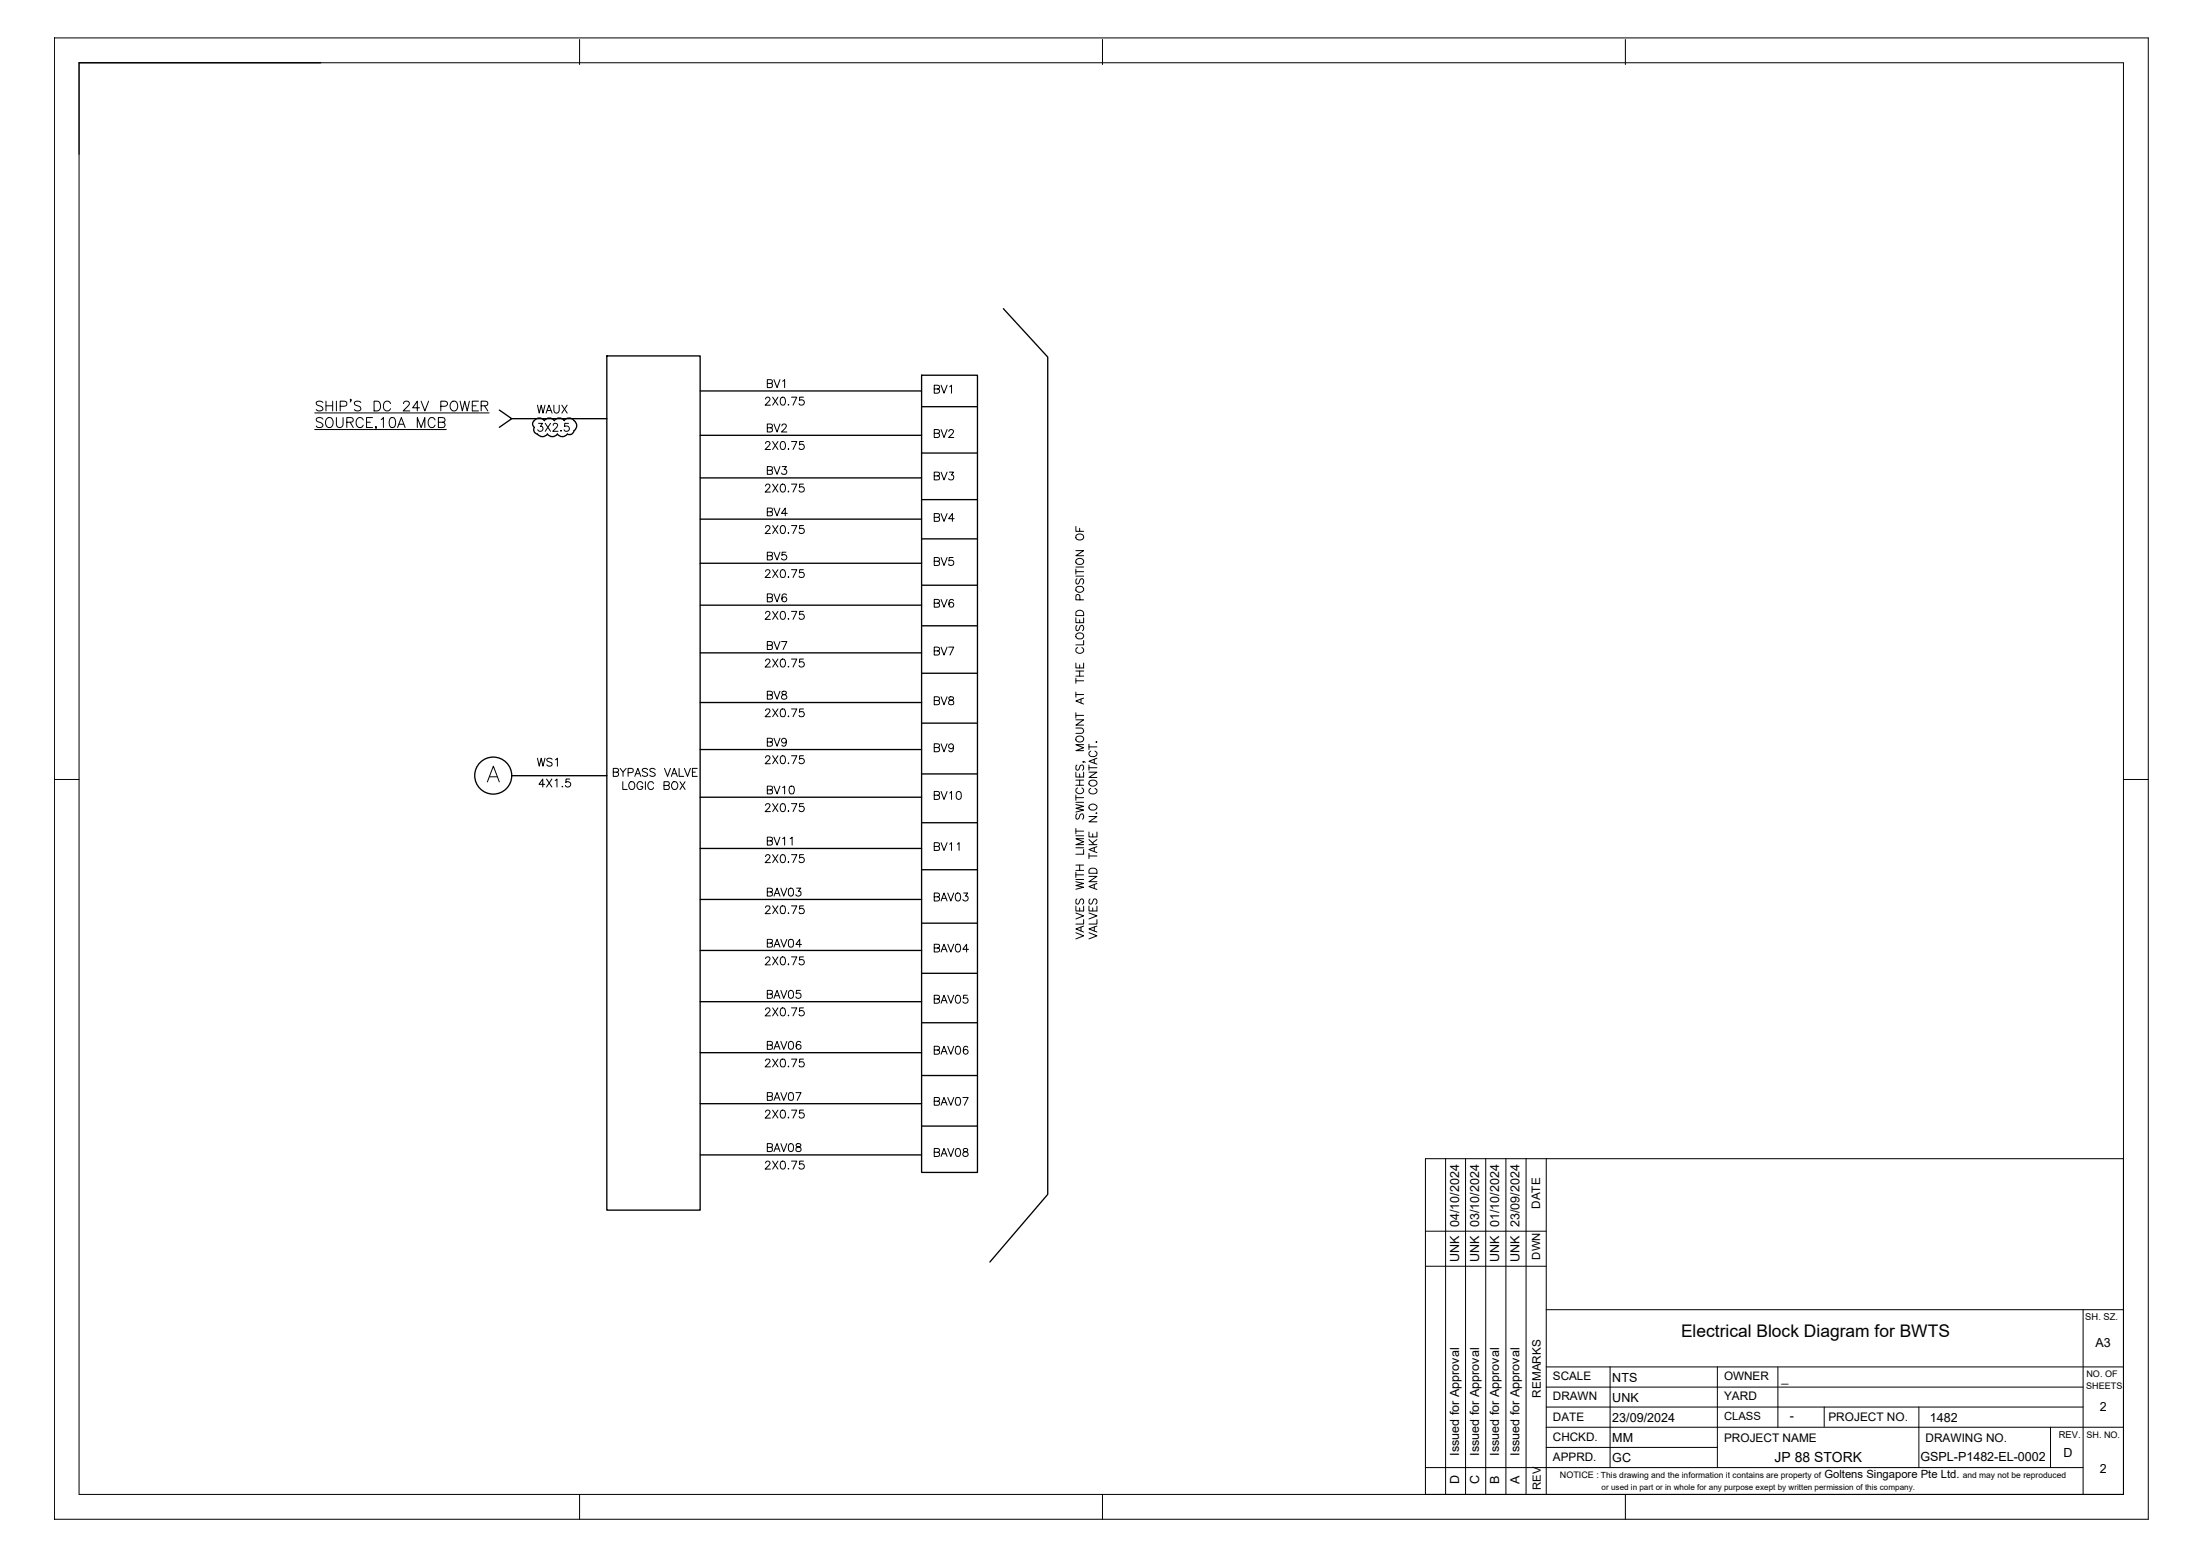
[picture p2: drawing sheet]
<svg xmlns="http://www.w3.org/2000/svg" width="420mm" height="297mm" viewBox="0 0 420 297" stroke-linecap="round" stroke-linejoin="round" font-family="sans-serif">
<!-- layer: Default -->
<g fill="none" stroke="#000" stroke-width=".19">
<path d="M10.4 7.2h.1M10.4 7.2v282.8M10.4 7.2h399.9v282.8h-399.9M15.1 12h390.4v273.3h-390.4zM110.7 7.5v4.8M210.6 7.5v4.8M310.4 7.5v4.8M10.4 148.8h.1M10.4 148.8h4.7M405.5 148.8h4.8M272.2 235h23.1M276.1 221.2v64.1"/>
<path d="M279.9 221.2v64.1M283.7 221.2v64.1M287.6 221.2v64.1M291.5 221.2v64.1M295.3 221.2v64.1M405.5 221.2h-133.3v64.1M272.2 241.7h23.1M295.3 250h110.2M397.8 250v35.3M295.3 268.6h102.5M295.3 264.8h102.5M295.3 272.5h110.2"/>
<path d="M295.3 260.9h110.2M295.3 276.3h32.7M307.5 260.9v19.3M328 260.9v19.3M339.5 260.9v11.6M348.4 268.6v3.7M366.5 268.6v11.6M391.6 272.5v7.7M10.4 290h.1M110.7 285.3v4.7M210.6 285.3v4.7M272.2 280.2h125.6"/>
<path d="M310.4 285.3v4.7"/>
</g>
<path d="M15.1 12h46.1" fill="none" stroke="#000" stroke-width=".25"/>
<!-- layer: 0 -->
<g fill="none" stroke="#000" stroke-width=".25">
<path d="M191.6 58.9l8.5 9.3v159.8l-11.1 12.9M95.4 78.3l2.3 1.6-2.3 1.7M97.7 79.9h18.2M115.9 67.9h17.8v163.1h-17.8zM133.7 74.6h42.3M176 71.6h10.7v152.2h-10.7zM176 77.6h10.7M102 81.6a.87 .87 0 0 0 .7 1.3M102 80.3a.78 .78 0 0 0 0 1.3M102.1 80.3a1.16 1.16 0 0 1 1.9 0 1.16 1.16 0 0 1 1.9 0 1.16 1.16 0 0 1 1.9 0M102.6 82.9a1.16 1.16 0 0 0 1.9 0 1.16 1.16 0 0 0 2 0 1.16 1.16 0 0 0 1.9 0M107.7 80.3a1.26 1.26 0 0 1 2.1 .2l.3 .5a2.2 2.2 0 0 1-1.2 2l-.5-.1"/>
<path d="M133.7 83.1h42.3M133.7 91.2h42.3M133.7 99.1h42.3M176 86.5h10.7M176 95.4h10.7M133.7 107.5h42.3M133.7 115.5h42.3M176 102.9h10.7M176 111.7h10.7M176 119.5h10.7M133.7 124.6h42.3M133.7 134.1h42.3"/>
<path d="M176 128.5h10.7M176 138h10.7M97.7 148.1h18.2M133.7 143.1h42.3M133.7 152.2h42.3M176 147.7h10.7M176 157.1h10.7M133.7 162h42.3M133.7 171.7h42.3M176 166h10.7M176 176.2h10.7M133.7 181.4h42.3"/>
<path d="M133.7 191.2h42.3M176 185.8h10.7M176 195.2h10.7M133.7 201h42.3M133.7 210.7h42.3M176 205.3h10.7M176 215h10.7M133.7 220.5h42.3"/>
<circle cx="94.2" cy="148.1" r="3.5"/>
</g>
<!-- layer: Text -->
<g fill="none" stroke="#000" stroke-width=".19">
<path d="M60.1 78.8h33.3M61.7 76.8a.71 .71 0 0 0-.7-.3 .71 .71 0 0 0-.6 .5l.2 .3 .9 .3 .2 .6a.88 .88 0 0 1-1.3 0M62.3 76.6v1.8M62.3 77.5h1.2M63.5 76.6v1.8M64.2 79.7v1.4a.64 .64 0 0 0 .7 .5 .64 .64 0 0 0 .6-.5v-1.4M64.2 76.6v1.8M65 77.6h.8l.4-.2v-.6l-.4-.2h-.8v1.8M67 76.3h-.1l.1-.1v.1l-.1 .5M68.9 76.8a.69 .69 0 0 0-.7-.3 .69 .69 0 0 0-.5 .5l.1 .3 .9 .3a.45 .45 0 0 1 .2 .5 .45 .45 0 0 1-.4 .3h-.4l-.4-.2M71.1 79.7h-1.1v1.9h1.1M71.4 76.6h.7a1.01 1.01 0 0 1 .6 .9 1.01 1.01 0 0 1-.6 .9h-.7z"/>
<path d="M74.6 77a.69 .69 0 0 0-.8-.4 .69 .69 0 0 0-.6 .7 .82 .82 0 0 0 .2 .9 .82 .82 0 0 0 .9 .2l.3-.4M74.6 79.8a.59 .59 0 0 1 .9 .3 .96 .96 0 0 1-.7 1.5 1.06 1.06 0 0 1-.4-1.5zM77.1 77v-.1a.6 .6 0 0 1 .5-.3 .6 .6 0 0 1 .6 .3l-.1 .4-1.1 1.1h1.3M80.1 77.9h-1.3l.9-1.3v1.8M80.4 76.6l.7 1.8 .8-1.8M84.2 77.6h.8a.49 .49 0 0 0 .4-.3 .49 .49 0 0 0-.1-.5l-.3-.2h-.8v1.8M86.2 76.8l.1-.1a.86 .86 0 0 1 1.1 .3 .86 .86 0 0 1-.1 1 .64 .64 0 0 1-1 .4 1.07 1.07 0 0 1-.1-1.6zM87.9 76.6l.4 1.8 .5-1.8 .4 1.8 .4-1.8M90.2 77.5h.7M91.4 76.6h-1.2v1.8h1.2M91.9 77.5l1.1-.1 .2-.3-.1-.3-.4-.2h-.8v1.8M92.5 77.5l.7 .9"/>
<path d="M102.6 77.3l.4 1.6 .4-1.6 .3 1.6 .4-1.6M104.3 78.9l.5-1.6 .6 1.6M104.5 78.4h.7M105.8 77.3v1.1a.51 .51 0 0 0 .5 .5 .51 .51 0 0 0 .5-.5v-1.1M107.3 77.3l1 1.6M108.3 77.3l-1 1.6M146.2 76.2v-.1a.44 .44 0 0 1 .7-.2 .44 .44 0 0 1-.1 .7l-.7 .7h1M146.5 73.2l1-.1v-.5l-.3-.1h-.7v1.5h.7l.3-.2v-.5l-.3-.1M147.6 75.8l1 1.5M147.8 72.5l.6 1.5 .6-1.5M148.6 75.8l-1 1.5M149.2 75.9a.47 .47 0 0 1 .7 .2 .7 .7 0 0 1 .1 .9 .7 .7 0 0 1-.8 .3 1.16 1.16 0 0 1 0-1.4z"/>
<path d="M149.5 72.8l.3-.3v1.5M150.5 77.3h.2zM151.2 75.8h1l-.7 1.5M153.4 75.8h-.7v.7a.53 .53 0 0 1 .8 0 .53 .53 0 0 1-.1 .8 .53 .53 0 0 1-.8-.3M178.4 74.3l.9-.1 .1-.2v-.3l-1-.2v1.6l.9-.1 .1-.5-.3-.2M179.7 73.5l.6 1.6 .6-1.6M181.4 73.8l.3-.3v1.6M60.1 82h25.1M61.7 80a.7 .7 0 0 0-.7-.3 .7 .7 0 0 0-.6 .5l.2 .2 .9 .4 .2 .3v.2a.8 .8 0 0 1-1.3 0M62.3 80a.69 .69 0 0 1 .8-.3 .69 .69 0 0 1 .5 .7v.5a.72 .72 0 0 1-.7 .7 .72 .72 0 0 1-.7-.7zM66.2 80.6l1.1-.1 .2-.2-.1-.4-.4-.2h-.8v1.9M66.9 80.6l.6 1"/>
<path d="M69.4 80.2a.69 .69 0 0 0-.8-.5 .69 .69 0 0 0-.6 .7 .85 .85 0 0 0 .2 .9 .85 .85 0 0 0 .9 .2l.3-.3M70 80.6h.7M71.9 81.5h-.2l.1-.1 .1 .1-.2 .5M72.8 80.1l.4-.4v1.9M75.9 81.6l.8-1.9 .7 1.9M76.2 81h.9M79.7 81.6v-1.9l.7 1.9 .7-1.9v1.9M83.1 80.2a.67 .67 0 0 0-.8-.5 .67 .67 0 0 0-.5 .7v.5a.67 .67 0 0 0 .5 .7 .67 .67 0 0 0 .8-.4M83.7 80.6l1.1-.1 .2-.2-.1-.4-.4-.2h-.8v1.9h.8a.51 .51 0 0 0 .5-.5 .51 .51 0 0 0-.5-.5M102.9 80.8h.7l-.4 .6a.5 .5 0 0 1 .4 .8 .5 .5 0 0 1-.8 0l-.1-.2M104.1 80.8l1 1.5M105.1 80.8l-1 1.5"/>
<path d="M105.6 81.2l.1-.3 .2-.1h.3l.3 .3-.2 .5-.7 .7h1M107.1 82.2v.1zM108.6 80.8h-.7l-.1 .6a.54 .54 0 0 1 .8 .1 .54 .54 0 0 1-.1 .8 .54 .54 0 0 1-.8-.3M146.2 84.7v-.1a.44 .44 0 0 1 .7-.2 .44 .44 0 0 1-.1 .7l-.7 .7h1M146.2 92.8l.1-.3a.44 .44 0 0 1 .7 .1 .44 .44 0 0 1-.2 .6l-.7 .7h1M146.5 81.7l1-.2v-.4l-.3-.2h-.7v1.6h.7l.3-.2v-.5l-.3-.1M146.5 89.8l.9-.1 .1-.5-1-.1v1.5l1-.2v-.5l-.3-.1M146.5 97.7l.9-.1 .1-.5-1-.1v1.5l1-.2v-.5l-.3-.1M147.6 84.3l1 1.5M147.6 92.4l1 1.5M147.8 80.9l.6 1.6 .6-1.6M147.8 89.1l.6 1.5 .6-1.5"/>
<path d="M147.8 97l.6 1.5 .6-1.5M148.6 84.3l-1 1.5M148.6 92.4l-1 1.5M149.2 84.4a.47 .47 0 0 1 .7 .2 .7 .7 0 0 1 .1 .8 .7 .7 0 0 1-.8 .3 1.16 1.16 0 0 1 0-1.3zM149.2 92.5a.47 .47 0 0 1 .7 .2 .7 .7 0 0 1 .1 .9 .7 .7 0 0 1-.8 .3 1.16 1.16 0 0 1 0-1.4zM149.3 81.3l.2-.3a.44 .44 0 0 1 .6 .1 .44 .44 0 0 1-.1 .6l-.7 .8h1M149.4 89.1h.8l-.4 .5a.48 .48 0 0 1 .5 .6 .48 .48 0 0 1-.7 .4l-.2-.1-.1-.2M150.4 98h-1.1l.7-1v1.5M150.5 85.7h.2zM150.6 93.8v.1zM151.2 84.3h1l-.7 1.5M151.2 92.4h1l-.7 1.5"/>
<path d="M153.4 84.3h-.7v.7a.53 .53 0 0 1 .8 0 .53 .53 0 0 1-.1 .8 .53 .53 0 0 1-.8-.3M153.4 92.4h-.7v.6a.54 .54 0 0 1 .8 .1 .54 .54 0 0 1-.1 .8 .54 .54 0 0 1-.8-.3M178.4 82.7l.9-.1 .1-.2v-.3l-1-.1v1.5l.9-.1 .1-.4-.3-.3M178.4 90.8h.9l.1-.2-.1-.4-.9-.1v1.5h.9l.1-.5-.1-.2-.2-.1M178.4 98.8l.9-.1 .1-.2-.1-.4-.9-.1v1.5h.9l.1-.5-.1-.2h-.2M179.7 82l.6 1.5 .6-1.5M179.7 90.1l.6 1.5 .6-1.5M179.7 98l.6 1.5 .6-1.5M181.2 82.4l.3-.4 .5 .1 .1 .3-.2 .4-.7 .7h.9M181.3 90.1h.8l-.4 .6a.51 .51 0 0 1 .4 .8 .51 .51 0 0 1-.9-.1M182.2 99h-1l.7-1v1.5M146.2 100.7l.1-.3a.44 .44 0 0 1 .7 .1 .44 .44 0 0 1-.2 .6l-.7 .8h1"/>
<path d="M146.2 109.1a.43 .43 0 0 1 .4-.4 .43 .43 0 0 1 .5 .4l-.3 .4-.7 .7h1M146.2 117.1l.1-.3a.44 .44 0 0 1 .7 .1 .44 .44 0 0 1-.2 .6l-.7 .7h1M146.5 106.1l.9-.1 .1-.5-1-.1v1.5l1-.1v-.5l-.3-.2M146.5 114.1l1-.1v-.5l-1-.1v1.5h.7l.3-.2v-.5l-.3-.1M147.6 100.3l1 1.6M147.6 108.8l1 1.4M147.6 116.7l1 1.5M147.8 105.4l.6 1.5 .6-1.5M147.8 113.4l.6 1.5 .6-1.5M148.6 100.3l-1 1.6M148.6 108.8l-1 1.4M148.6 116.7l-1 1.5"/>
<path d="M149.2 100.4a.47 .47 0 0 1 .7 .2 .7 .7 0 0 1 .1 .9 .7 .7 0 0 1-.8 .3 1.18 1.18 0 0 1 0-1.4zM149.2 108.8a.47 .47 0 0 1 .7 .3 .7 .7 0 0 1 .1 .8 .7 .7 0 0 1-.8 .3 1.18 1.18 0 0 1 0-1.4zM149.2 116.8a.47 .47 0 0 1 .7 .2 .7 .7 0 0 1 .1 .9 .7 .7 0 0 1-.8 .3 1.16 1.16 0 0 1 0-1.4zM150.1 105.4h-.7l-.1 .6a.53 .53 0 0 1 .8 0 .53 .53 0 0 1-.1 .8 .53 .53 0 0 1-.7-.2M150.2 113.6a.43 .43 0 0 0-.7-.1l-.1 .2a1.16 1.16 0 0 0 .1 1.1 .47 .47 0 0 0 .7-.2 .47 .47 0 0 0-.3-.6 .47 .47 0 0 0-.6 .4M150.6 101.7v.2zM150.6 110.1v.1zM150.6 118.1v.1zM151.2 100.3h1l-.7 1.6M151.2 108.8h1l-.7 1.4M151.2 116.7h1l-.7 1.5M153.4 100.3h-.7v.7a.54 .54 0 0 1 .8 0 .54 .54 0 0 1-.1 .8 .54 .54 0 0 1-.8-.2"/>
<path d="M153.4 108.8h-.7v.6a.54 .54 0 0 1 .8 0 .54 .54 0 0 1-.1 .8 .54 .54 0 0 1-.8-.2M153.4 116.7h-.7v.7a.53 .53 0 0 1 .8 0 .53 .53 0 0 1-.1 .8 .53 .53 0 0 1-.8-.3M178.4 107.1h.9l.1-.4-.3-.3h-.7v1.6l1-.2v-.4l-.3-.3M178.4 115.1h.9l.1-.2-.1-.4-.9-.1v1.5h.9l.1-.5-.3-.3M179.7 106.4l.6 1.6 .6-1.6M179.7 114.4l.6 1.5 .6-1.5M182 106.4h-.7l-.1 .7a.52 .52 0 0 1 .8-.1 .52 .52 0 0 1-.1 .8 .52 .52 0 0 1-.7-.1M182.1 114.6a.46 .46 0 0 0-.7-.1 .84 .84 0 0 0 .3 1.4 .47 .47 0 0 0 .5-.5 .47 .47 0 0 0-.5-.4 .47 .47 0 0 0-.5 .4M205.5 117.9v1h1.5v-1M205.5 105.1h1.5l-1.5 1h1.5M205.5 100.5v.9h1.5M205.5 108.6v1"/>
<path d="M205.5 110h1.5M205.5 109.1h1.5M205.5 108.2h1.5M205.5 116.8a.83 .83 0 0 1 1.5 .2v.5h-1.5zM205.5 112.2a.73 .73 0 0 1 .9-.3 .73 .73 0 0 1 .5 .9 .74 .74 0 0 1-.9 .3 .74 .74 0 0 1-.5-.9zM205.5 106.9a.74 .74 0 0 1 1-.3 .74 .74 0 0 1 .4 .9 .75 .75 0 0 1-1 .3 .75 .75 0 0 1-.4-.9zM205.5 102.2a.79 .79 0 0 1 .9-.3 .79 .79 0 0 1 .6 .8 .78 .78 0 0 1-.9 .4 .78 .78 0 0 1-.6-.7zM205.7 119.4l-.2 .4v.5l.2 .1 .3-.1 .2-.6 .3-.3a.57 .57 0 0 1 .5 .4 .57 .57 0 0 1-.3 .6M205.7 110.5a.59 .59 0 0 0 .1 1l.3-.3 .2-.6 .4-.1a.67 .67 0 0 1 0 1M206.2 100.8v.6M206.2 118.3v.6M206.2 114.5v-.9l-.3-.1-.4 .1v.9h1.5"/>
<path d="M146.2 126.2v-.1a.44 .44 0 0 1 .7-.2 .44 .44 0 0 1-.1 .7l-.7 .7h1M146.2 135.7a.43 .43 0 0 1 .4-.4 .43 .43 0 0 1 .5 .3l-.3 .5-.7 .7h1M146.5 123.2l1-.1v-.5l-.3-.1h-.7v1.5h.7l.3-.2v-.5l-.3-.1M146.5 132.7l.9-.1 .1-.5-.3-.1h-.7v1.5l1-.1v-.6l-.3-.1M147.6 125.8l1 1.5M147.6 135.3l1 1.5M147.8 122.5l.6 1.5 .6-1.5M147.8 132l.6 1.5 .6-1.5M148.6 125.8l-1 1.5M148.6 135.3l-1 1.5M149.2 125.9a.47 .47 0 0 1 .7 .2 .7 .7 0 0 1 .1 .9 .7 .7 0 0 1-.8 .3 1.16 1.16 0 0 1 0-1.4zM149.2 135.4a.52 .52 0 0 1 .7 .2 .7 .7 0 0 1 .1 .9 .7 .7 0 0 1-.8 .3 1.24 1.24 0 0 1 0-1.4z"/>
<path d="M149.3 122.5h1l-.8 1.5M149.4 132v.5h.1a.57 .57 0 0 1 .6 .2 .57 .57 0 0 1 .1 .7l-.3 .1-.6-.1a.57 .57 0 0 1 .1-.7 .57 .57 0 0 1 .6-.2l.2-.3a.54 .54 0 0 0-.8-.2zM150.5 127.3h.2zM150.6 136.7v.1zM151.2 125.8h1l-.7 1.5M151.2 135.3h1l-.7 1.5M153.4 125.8h-.7v.7a.53 .53 0 0 1 .8 0 .53 .53 0 0 1-.1 .8 .53 .53 0 0 1-.8-.3M153.4 135.3h-.7v.7a.54 .54 0 0 1 .8 0 .54 .54 0 0 1-.1 .8 .54 .54 0 0 1-.8-.2M178.4 124.2h.9l.1-.2v-.3l-1-.2v1.6l.9-.1 .1-.5-.3-.3M178.4 133.7h.9l.1-.4-.3-.3h-.7v1.5l1-.1v-.4l-.3-.3M179.7 123.5l.6 1.6 .6-1.6M179.7 133l.6 1.5 .6-1.5"/>
<path d="M181.2 123.5h.9l-.7 1.6M181.3 133.1a.3 .3 0 0 0 .1 .5 .57 .57 0 0 1 .6 .2 .57 .57 0 0 1 .1 .6l-.6 .1-.3-.1v-.2a.56 .56 0 0 1 .7-.6 .3 .3 0 0 0 .1-.5zM205.5 139l1.2 .1a.52 .52 0 0 1 .2 .5 .52 .52 0 0 1-.4 .4h-1M205.5 137.4h1.5l-1.5 1h1.5M205.5 126.6v.9h1.5v-.9M205.5 129.5v.9M205.5 132.1v1M205.5 136.1v1M205.5 136.6h1.5M205.5 132.6h1.5M205.5 130h1.5M205.5 129.1h1.5"/>
<path d="M205.5 128.1h1.5M205.5 121.1a.79 .79 0 0 1 .9-.3 .79 .79 0 0 1 .6 .7 .78 .78 0 0 1-.9 .5 .78 .78 0 0 1-.6-.8zM205.8 123.6a.57 .57 0 0 0-.3 .7 .57 .57 0 0 0 .5 .4h.4a.57 .57 0 0 0 .6-.4 .57 .57 0 0 0-.4-.7M206.2 126.9v.6M206.2 128.1v1M206.4 133.5v.7M207 133.3l-1.5 .5 1.5 .6M207 122.3v.8h-1.5M93.1 149.3l1.1-3 1.2 3M93.5 148.3h1.4M102.6 144.7l.4 1.6 .4-1.6 .3 1.6 .4-1.6M104 149.7h-1.1l.8-1v1.5"/>
<path d="M104.4 148.7l1 1.5M105.4 148.7l-1 1.5M105.4 144.9a.59 .59 0 0 0-1 .2l.2 .2 .7 .3 .1 .4a.62 .62 0 0 1-1 0M106 149l.4-.3v1.5M106.1 145l.4-.3v1.6M107.3 150.2h.2zM108.8 148.7h-.7v.7a.53 .53 0 0 1 .8 0 .53 .53 0 0 1-.2 .8 .53 .53 0 0 1-.7-.3M117.1 147.4l.9-.1 .1-.3-.3-.3h-.7v1.5l.9-.1 .1-.4-.3-.3M118.4 146.7l.6 .7v.8M118.9 149.2v1.5h.9M119.6 146.7l-.6 .7M120 147.5l.8-.1 .1-.5-.3-.2h-.6v1.5"/>
<path d="M120.4 149.3a.72 .72 0 0 1 .9 .7 .72 .72 0 0 1-.9 .7l-.3-.5v-.4zM121.2 148.2l.6-1.5 .6 1.5M121.4 147.7h.8M122.8 149.6a.57 .57 0 0 0-.7-.4 .57 .57 0 0 0-.4 .6v.4a.55 .55 0 0 0 .5 .5 .55 .55 0 0 0 .6-.5h-.4M123.3 149.2v1.5M123.7 146.9a.58 .58 0 0 0-.6-.2 .58 .58 0 0 0-.4 .4l.1 .2 .6 .2 .3 .3a.57 .57 0 0 1-.5 .4 .57 .57 0 0 1-.5-.2M124.8 149.6a.57 .57 0 0 0-.6-.4 .57 .57 0 0 0-.5 .6v.4a.57 .57 0 0 0 .5 .5 .57 .57 0 0 0 .6-.3M125.1 146.9a.56 .56 0 0 0-.5-.2 .56 .56 0 0 0-.5 .4l.1 .2 .8 .3 .1 .4a.69 .69 0 0 1-1 0M126.8 149.9h.9l.1-.3-.1-.3-.9-.1v1.5h.7a.38 .38 0 0 0 .3-.4 .38 .38 0 0 0-.3-.4M126.9 146.7l.6 1.5 .5-1.5M128.2 148.2l.6-1.5 .6 1.5M128.4 147.7h.7"/>
<path d="M128.6 149.3a.72 .72 0 0 1 .9 .7 .72 .72 0 0 1-.9 .7l-.2-.2a.9 .9 0 0 1 .2-1.2zM129.7 146.7v1.5h.9M129.9 149.2l.9 1.5M130.7 146.7l.6 1.5 .6-1.5M130.8 149.2l-.9 1.5M132.2 147.4h.6M133.2 146.7h-1v1.5h1M146.2 144.7v-.1a.44 .44 0 0 1 .7-.3 .44 .44 0 0 1-.1 .8l-.7 .7h1M146.2 153.8a.43 .43 0 0 1 .4-.4 .43 .43 0 0 1 .5 .3l-.3 .5-.7 .7h1M146.5 141.6l1-.1v-.4l-1-.2v1.6h.7l.3-.2v-.5l-.3-.2M146.5 150.8l.9-.1 .1-.5-1-.1v1.5l1-.2v-.5l-.3-.1M147.6 144.3l1 1.5"/>
<path d="M147.6 153.4l1 1.5M147.8 140.9l.6 1.6 .6-1.6M147.8 150.1l.6 1.5 .6-1.5M147.8 159.8l.6 1.5 .6-1.5M148.6 144.3l-1 1.5M148.6 153.4l-1 1.5M149.2 144.4a.47 .47 0 0 1 .7 .2 .7 .7 0 0 1 .1 .8 .7 .7 0 0 1-.8 .3 1.16 1.16 0 0 1 0-1.3zM149.2 153.5a.47 .47 0 0 1 .7 .2 .7 .7 0 0 1 .1 .9 .7 .7 0 0 1-.8 .3 1.18 1.18 0 0 1 0-1.4zM149.5 150.3l.3-.2v1.5M150.2 141.4a.47 .47 0 0 1-.6 .4 .47 .47 0 0 1-.3-.7 .47 .47 0 0 1 .8 0 .83 .83 0 0 1-.5 1.4l-.3-.3M150.5 145.7h.2zM150.6 154.8v.1z"/>
<path d="M150.9 150.1a.55 .55 0 0 1 .7 .2 1.28 1.28 0 0 1-.1 1.2 .52 .52 0 0 1-.7-.2 1.21 1.21 0 0 1 .1-1.2zM151.2 144.3h1l-.7 1.5M151.2 153.4h1l-.7 1.5M153.4 144.3h-.7v.6a.53 .53 0 0 1 .8 0 .53 .53 0 0 1-.1 .8 .53 .53 0 0 1-.8-.2M153.4 153.4h-.7v.7a.54 .54 0 0 1 .8 0 .54 .54 0 0 1-.1 .8 .54 .54 0 0 1-.8-.3M178.4 142.7l.9-.1 .1-.2v-.3l-1-.1v1.5l.9-.1 .1-.4-.3-.3M178.4 151.8h.9l.1-.4-.3-.3h-.7v1.5l1-.1v-.4l-.3-.3M179.7 142l.6 1.5 .6-1.5M179.7 151.1l.6 1.5 .6-1.5M181.4 151.4l.3-.3v1.5M182.1 142.5a.47 .47 0 0 1-.6 .4 .47 .47 0 0 1-.2-.7 .47 .47 0 0 1 .7 0 .81 .81 0 0 1-.5 1.3l-.3-.2M182.8 151.2a.48 .48 0 0 1 .7 .2l.1 .4a.61 .61 0 0 1-.6 .8 .97 .97 0 0 1-.2-1.4z"/>
<path d="M205.5 153.6l1.5 .3-1.5 .4 1.5 .3-1.5 .4M205.5 147.4v.9h1.5v-.9M205.5 151.8v1M205.5 158.2v1M205.5 159.6h1.5M205.5 158.7h1.5M205.5 153.2h1.5M205.5 152.3h1.5M205.5 149.9h1.5M205.5 148.9h1.5M205.5 140.8a.79 .79 0 0 1 .9-.3 .79 .79 0 0 1 .6 .7 .78 .78 0 0 1-.9 .5 .78 .78 0 0 1-.6-.8zM205.7 155.4l-.2 .1a.59 .59 0 0 0 .3 .9l.2-.1 .3-.8 .4-.1a.69 .69 0 0 1 0 1"/>
<path d="M205.7 146.1a.55 .55 0 0 0-.3 .5 .55 .55 0 0 0 .4 .4l.3-.2 .2-.6 .4-.1a.63 .63 0 0 1 0 .9M205.8 150.4a.57 .57 0 0 0-.3 .6 .57 .57 0 0 0 .5 .5h.4a.57 .57 0 0 0 .6-.5 .57 .57 0 0 0-.4-.6M206.2 147.7v.6M206.2 148.9v1M206.9 145.4v.1v-.1l.3 .1M207 142.2h-1.5l1.5 .5-1.5 .6h1.5M208 158.8v1h1.5v-1M208 155.9h1.5l-1.5 1h1.5M208 142.1v1M208 146.1v.9M208 146.6h1.5M208 142.6h1.5"/>
<path d="M208.3 143.4a.55 .55 0 0 0-.3 .6 .55 .55 0 0 0 .6 .4h.3a.54 .54 0 0 0 .6-.4 .54 .54 0 0 0-.4-.6M208.7 159.2v.6M209 144.9v.8M209.3 141.6h.2zM209.5 144.7l-1.5 .6 1.5 .6M146.2 163.5l.1-.3a.44 .44 0 0 1 .7 .1 .44 .44 0 0 1-.2 .7l-.7 .7h1M146.2 173.3a.44 .44 0 0 1 .4-.4 .44 .44 0 0 1 .5 .3l-.3 .5-.7 .7h1M146.5 160.5l1-.1v-.5l-1-.1v1.5h.7l.3-.1v-.5l-.3-.2M146.5 170.3l.9-.1 .1-.5-.3-.2h-.7v1.6l1-.2v-.5l-.3-.1M147.6 163.2l1 1.5M147.6 172.9l1 1.5M147.8 171.1l.6-1.6 .6 1.6"/>
<path d="M148 170.6h.7M148.6 163.2l-1 1.5M148.6 172.9l-1 1.5M149.1 169.5l.6 1.6 .6-1.6M149.1 179.3l.6 1.5 .6-1.5M149.2 163.2a.47 .47 0 0 1 .7 .2 .7 .7 0 0 1 .1 .9 .7 .7 0 0 1-.8 .3 1.16 1.16 0 0 1 0-1.4zM149.2 173a.55 .55 0 0 1 .7 .2 1.28 1.28 0 0 1-.1 1.2 .52 .52 0 0 1-.7-.3 1.21 1.21 0 0 1 .1-1.1zM149.5 160.1l.3-.3v1.5M150.6 164.5v.2zM150.6 174.3v.1zM150.8 169.6a.48 .48 0 0 1 .7 .2v.4a.61 .61 0 0 1-.5 .9 .97 .97 0 0 1-.2-1.5zM150.8 179.4h.5l.2 .2v1l-.2 .2h-.5l-.2-.2v-1z"/>
<path d="M150.9 160.1l.4-.3v1.5M151.2 163.2h1l-.7 1.5M151.2 172.9h1l-.7 1.5M152.1 169.5h.8l-.4 .6a.5 .5 0 0 1 .5 .5 .5 .5 0 0 1-.4 .5 .5 .5 0 0 1-.6-.3M153.4 163.2h-.7v.6a.53 .53 0 0 1 .8 0 .53 .53 0 0 1-.1 .8 .53 .53 0 0 1-.8-.2M153.4 172.9h-.7v.7a.53 .53 0 0 1 .8 0 .53 .53 0 0 1-.1 .8 .53 .53 0 0 1-.8-.3M178.4 161.6l.9-.1 .1-.2-.1-.3-.9-.1v1.4h.9l.1-.4-.3-.3M178.4 171.2l.9-.1 .1-.3-.3-.3h-.7v1.5l.9-.1 .1-.4-.3-.3M179.7 160.9l.6 1.4 .6-1.4M179.7 172l.6-1.5 .6 1.5M179.9 171.5h.8M181 170.5l.6 1.5 .5-1.5"/>
<path d="M181.4 161.2l.3-.3v1.4M182.7 170.6a.47 .47 0 0 1 .7 .2 .7 .7 0 0 1 0 .8 .7 .7 0 0 1-.7 .3 1.16 1.16 0 0 1 0-1.3zM182.8 161.2l.4-.3v1.4M184.1 170.5h.7l-.4 .6a.5 .5 0 0 1 .4 .8 .5 .5 0 0 1-.9-.2M205.5 178.1l1.5 .5-1.5 .6M205.5 174.3l1.5 .5-1.5 .6M205.5 173v.9h1.5v-.9M205.5 168.3l1.5 .4-1.5 .3 1.5 .4-1.5 .4M205.5 167.9h1.5M205.5 167h1.5M205.5 166.5v1M205.5 166.2h1.5"/>
<path d="M205.5 165.1h1.5M205.5 161.8h1.5M205.7 171.6a.55 .55 0 0 0-.3 .5 .55 .55 0 0 0 .4 .5l.3-.3 .2-.6 .4-.1a.63 .63 0 0 1 0 1M206.2 165.1v1.1M206.2 173.3v.6M206.4 177v.7M207 176.8l-1.5 .5 1.5 .6M207 175.6v.8h-1.5M207 162.2v.9h-1.5M207 160.1h-1.5l1.5 .6-1.5 .5h1.5M208 178.1l1.5 .5-1.5 .6M208 174.3l1.5 .5-1.5 .6"/>
<path d="M208 173v.9h1.5v-.9M208 167.3h1.5l-1.5 1h1.5M208 163.4h1.5M208 162.9v1M208 161.2h1.5M208 160.3l1 .9M208.1 166a.83 .83 0 0 1 1-.2 .83 .83 0 0 1 .4 .9h-1.5zM208.2 171.6a.55 .55 0 0 0-.3 .5 .55 .55 0 0 0 .4 .5l.3-.1 .2-.8 .4-.1a.57 .57 0 0 1 0 1M208.7 173.3v.6M209 161.8v.8M209 168.9v.7M209 177v.7"/>
<path d="M209.5 176.8l-1.5 .5 1.5 .6M209.5 175.6v.8h-1.5M209.5 168.7l-1.5 .5 1.5 .6M209.5 161.6l-1.5 .6 1.5 .6M209.5 160.3l-.9 .6M146.2 183a.43 .43 0 0 1 .4-.4 .43 .43 0 0 1 .5 .4l-.3 .5-.7 .7h1M146.2 192.8v-.1a.44 .44 0 0 1 .7-.2 .44 .44 0 0 1-.1 .7l-.7 .7h1M146.5 180h.9l.1-.5-1-.2v1.5l1-.1v-.5l-.3-.2M146.5 189.8l1-.1v-.5l-1-.1v1.5h.7l.3-.2v-.5l-.3-.1M146.5 199.5h.9l.1-.5-.3-.2h-.7v1.5l1-.1v-.5l-.3-.2M147.6 182.7l1 1.5M147.6 192.4l1 1.5"/>
<path d="M147.8 180.8l.6-1.5 .6 1.5M147.8 190.6l.6-1.5 .6 1.5M148 180.3h.7M148 190.1h.7M148 199.8h.7M148.6 182.7l-1 1.5M148.6 192.4l-1 1.5M149.1 189.1l.6 1.5 .6-1.5M149.1 198.8l.6 1.5 .6-1.5M149.2 182.8a.47 .47 0 0 1 .7 .2 .7 .7 0 0 1 .1 .8 .7 .7 0 0 1-.8 .3 1.18 1.18 0 0 1 0-1.3zM149.2 192.5a.47 .47 0 0 1 .7 .2 .7 .7 0 0 1 .1 .8 .7 .7 0 0 1-.8 .3 1.16 1.16 0 0 1 0-1.3zM150.5 193.8h.2z"/>
<path d="M150.6 184v.2zM150.8 189.1a.48 .48 0 0 1 .7 .3v.9a.48 .48 0 0 1-.4 .3 .48 .48 0 0 1-.5-.3v-.9zM150.8 198.9a.48 .48 0 0 1 .7 .2v.4a.61 .61 0 0 1-.5 .8 .97 .97 0 0 1-.2-1.4zM151.2 182.7h1l-.7 1.5M151.2 192.4h1l-.7 1.5M152.9 189.1h-.8l-.1 .6a.53 .53 0 0 1 .8 0 .53 .53 0 0 1 0 .7 .53 .53 0 0 1-.8-.1M152.9 199a.44 .44 0 0 0-.4-.2 .44 .44 0 0 0-.4 .3 .88 .88 0 0 0 .4 1.2 .48 .48 0 0 0 .5-.4 .48 .48 0 0 0-.4-.5 .48 .48 0 0 0-.6 .4M153.1 180.3h-1.1l.7-1v1.5M153.4 182.7h-.7v.6a.54 .54 0 0 1 .8 0 .54 .54 0 0 1-.1 .8 .54 .54 0 0 1-.8-.2M153.4 192.4h-.7v.7a.53 .53 0 0 1 .8 0 .53 .53 0 0 1-.1 .8 .53 .53 0 0 1-.8-.3M178.4 181l.9-.1 .1-.4-.1-.2h-.9v1.4l1-.1v-.4l-.1-.2h-.2M178.4 190.7l.9-.1 .1-.2v-.3l-1-.1v1.5l.9-.1 .1-.4-.3-.3"/>
<path d="M179.7 181.7l.6-1.4 .6 1.4M179.7 191.5l.6-1.5 .6 1.5M179.9 181.2h.8M179.9 191h.8M181 180.3l.6 1.4 .5-1.4M181 190l.6 1.5 .5-1.5M181 199.7l.6 1.6 .5-1.6M182.7 180.3a.55 .55 0 0 1 .7 .2 .7 .7 0 0 1 0 .9 .7 .7 0 0 1-.7 .3 1.16 1.16 0 0 1 0-1.4zM182.7 190.1a.47 .47 0 0 1 .7 .2 .7 .7 0 0 1 0 .8 .7 .7 0 0 1-.7 .3 1.18 1.18 0 0 1 0-1.3zM182.7 199.8a.47 .47 0 0 1 .7 .2 .7 .7 0 0 1 0 .9 .7 .7 0 0 1-.7 .3 1.16 1.16 0 0 1 0-1.4zM184.7 190h-.6l-.1 .6a.54 .54 0 0 1 .8 0 .54 .54 0 0 1-.1 .8 .54 .54 0 0 1-.8-.2M184.8 199.9a.41 .41 0 0 0-.4-.2 .41 .41 0 0 0-.3 .3 .88 .88 0 0 0 .3 1.3 .46 .46 0 0 0 .5-.5 .46 .46 0 0 0-.4-.5 .46 .46 0 0 0-.5 .4"/>
<path d="M185 181.2h-1.1l.7-.9v1.4M146.2 202.5a.44 .44 0 0 1 .4-.3 .44 .44 0 0 1 .5 .2l-.3 .5-.7 .8h1M146.2 212.3l.1-.3a.44 .44 0 0 1 .7 .1 .44 .44 0 0 1-.2 .6l-.7 .7h1M146.5 209.3l.9-.1 .1-.5-1-.1v1.5l1-.2v-.5l-.3-.1M146.5 219l1-.1v-.5l-1-.1v1.5h.7l.3-.1v-.5l-.3-.2M147.6 202.2l1 1.5M147.6 211.9l1 1.5M147.8 200.3l.6-1.5 .6 1.5M147.8 210.1l.6-1.5 .6 1.5M147.8 219.8l.6-1.5 .6 1.5M148 209.6h.7M148 219.3h.7"/>
<path d="M148.6 202.2l-1 1.5M148.6 211.9l-1 1.5M149.1 208.6l.6 1.5 .6-1.5M149.1 218.3l.6 1.5 .6-1.5M149.2 202.2a.55 .55 0 0 1 .7 .2 .72 .72 0 0 1 .1 .9 .72 .72 0 0 1-.8 .3 1.24 1.24 0 0 1 0-1.4zM149.2 212a.47 .47 0 0 1 .7 .2 .7 .7 0 0 1 .1 .9 .7 .7 0 0 1-.8 .3 1.18 1.18 0 0 1 0-1.4zM150.6 203.5v.2zM150.6 213.3v.1zM150.8 208.6a.54 .54 0 0 1 .7 .3v.9l-.2 .2h-.5l-.2-.6v-.5zM150.8 218.4a.48 .48 0 0 1 .7 .2v.9a.48 .48 0 0 1-.4 .3 .48 .48 0 0 1-.5-.3v-.9zM151.2 202.2h1l-.7 1.5M151.2 211.9h1l-.7 1.5"/>
<path d="M152 208.6h1l-.7 1.5M152.1 218.4a.3 .3 0 0 0 .2 .5 .53 .53 0 0 1 .6 .2 .53 .53 0 0 1 0 .7 .56 .56 0 0 1-.9-.3 .74 .74 0 0 1 .9-.7v-.3a.58 .58 0 0 0-.8-.1zM153.4 202.2h-.7v.6a.54 .54 0 0 1 .8 0 .54 .54 0 0 1-.1 .8 .54 .54 0 0 1-.8-.2M153.4 211.9h-.7v.7a.54 .54 0 0 1 .8 0 .54 .54 0 0 1-.1 .8 .54 .54 0 0 1-.8-.3M178.4 200.4h.9l.1-.4-.3-.3h-.7v1.6l1-.2v-.4l-.3-.3M178.4 210.2l.9-.1 .1-.2-.1-.3-.9-.1v1.5l.9-.1 .1-.4-.1-.2-.2-.1M178.4 220l.9-.1 .1-.2v-.3l-1-.2v1.6l.9-.1 .1-.4-.3-.3M179.7 201.3l.6-1.6 .6 1.6M179.7 211l.6-1.5 .6 1.5M179.9 200.7h.8M179.9 210.5h.8M181 209.5l.6 1.5 .5-1.5"/>
<path d="M181 219.2l.6 1.6 .5-1.6M182.7 209.6a.55 .55 0 0 1 .7 .2 1.28 1.28 0 0 1-.2 1.1 .52 .52 0 0 1-.7-.2 1.21 1.21 0 0 1 .2-1.1zM182.7 219.3a.47 .47 0 0 1 .7 .2 .7 .7 0 0 1 0 .9 .7 .7 0 0 1-.7 .3 1.18 1.18 0 0 1 0-1.4zM183.9 209.5h1l-.7 1.5M184.1 219.3l-.1 .3 .2 .2a.53 .53 0 0 1 .6 .2 .53 .53 0 0 1 0 .6 .49 .49 0 0 1-.7 .1 .49 .49 0 0 1 0-.7l.6-.2 .1-.3a.54 .54 0 0 0-.7-.2zM146.2 222a.44 .44 0 0 1 .7-.3 .44 .44 0 0 1-.1 .8l-.7 .7h1M147.6 221.7l1 1.5M148.6 221.7l-1 1.5M149.2 221.7a.47 .47 0 0 1 .7 .3 .7 .7 0 0 1 .1 .8 .7 .7 0 0 1-.8 .3 1.16 1.16 0 0 1 0-1.4zM150.6 223.1v.1zM151.2 221.7h1l-.7 1.5M153.4 221.7h-.7v.6a.53 .53 0 0 1 .8 0 .53 .53 0 0 1-.1 .8 .53 .53 0 0 1-.8-.2"/>
<path d="M179.7 220.8l.6-1.6 .6 1.6M179.9 220.3h.8"/>
</g>
<text font-size="4.4" x="212.4" y="154.9" transform="rotate(-90 212.4 154.9)">BV3</text>
<text font-size="3.3" x="321" y="255.3">Electrical Block Diagram for BWTS</text>
<text font-size="2.7" x="338.9" y="279.2">JP 88 STORK</text>
<g font-size="2.4">
<text x="278.7" y="234.3" transform="rotate(-90 278.7 234.3)">04/10/2024</text>
<text x="282.5" y="234.3" transform="rotate(-90 282.5 234.3)">03/10/2024</text>
<text x="286.3" y="234.3" transform="rotate(-90 286.3 234.3)">01/10/2024</text>
<text x="290.2" y="234.3" transform="rotate(-90 290.2 234.3)">23/09/2024</text>
<text x="278.7" y="240.9" transform="rotate(-90 278.7 240.9)">UNK</text>
<text x="282.5" y="240.9" transform="rotate(-90 282.5 240.9)">UNK</text>
<text x="286.3" y="240.9" transform="rotate(-90 286.3 240.9)">UNK</text>
<text x="290.2" y="240.9" transform="rotate(-90 290.2 240.9)">UNK</text>
<text x="400.2" y="257.1">A3</text>
<text x="307.9" y="263.7">NTS</text>
<text x="340.2" y="263.8">_</text>
<text x="307.9" y="267.5">UNK</text>
<text x="401" y="269.3">2</text>
<text x="307.9" y="271.4">23/09/2024</text>
<text x="307.9" y="275.3">MM</text>
<text x="341.8" y="271.1">-</text>
<text x="368.6" y="271.4">1482</text>
<text x="278.7" y="277.9" transform="rotate(-90 278.7 277.9)">Issued for Approval</text>
<text x="282.5" y="277.9" transform="rotate(-90 282.5 277.9)">Issued for Approval</text>
<text x="286.3" y="277.9" transform="rotate(-90 286.3 277.9)">Issued for Approval</text>
<text x="290.2" y="277.9" transform="rotate(-90 290.2 277.9)">Issued for Approval</text>
<text x="307.9" y="279.1">GC</text>
<text x="366.8" y="278.9">GSPL-P1482-EL-0002</text>
<text x="394.1" y="278.1">D</text>
<text x="401" y="281.2">2</text>
<text x="278.7" y="283.3" transform="rotate(-90 278.7 283.3)">D</text>
<text x="282.5" y="283.3" transform="rotate(-90 282.5 283.3)">C</text>
<text x="286.3" y="283.3" transform="rotate(-90 286.3 283.3)">B</text>
<text x="290.2" y="283.3" transform="rotate(-90 290.2 283.3)">A</text>
</g>
<g font-size="2.3">
<text x="329.3" y="267.3">YARD</text>
<text x="329.3" y="275.2">PROJECT NAME</text>
<text x="349.2" y="271.2">PROJECT NO.</text>
<text x="367.7" y="275.2">DRAWING NO.</text>
</g>
<g font-size="2.2">
<text x="294.2" y="230.8" transform="rotate(-90 294.2 230.8)">DATE</text>
<text x="294.2" y="240.5" transform="rotate(-90 294.2 240.5)">DWN</text>
<text x="296.6" y="263.5">SCALE</text>
<text x="329.3" y="263.5">OWNER</text>
<text x="294.3" y="266.8" transform="rotate(-90 294.3 266.8)">REMARKS</text>
<text x="296.6" y="267.3">DRAWN</text>
<text x="296.6" y="275">CHCKD.</text>
<text x="296.6" y="271.2">DATE</text>
<text x="329.3" y="271.1">CLASS</text>
<text x="296.6" y="278.9">APPRD.</text>
<text x="294.3" y="284.4" transform="rotate(-90 294.3 284.4)">REV</text>
</g>
<text font-size="2.1" x="348.4" y="282.1">Goltens Singapore Pte Ltd.</text>
<g font-size="1.8">
<text x="398.3" y="252.1">SH. SZ.</text>
<text x="393.2" y="274.6">REV.</text>
</g>
<g font-size="1.7">
<text x="398.5" y="262.9">NO. OF</text>
<text x="398.4" y="265.1">SHEETS</text>
<text x="398.5" y="274.5">SH. NO.</text>
<text x="297.9" y="282.2">NOTICE : This drawing and the information it contains are property of</text>
</g>
<text font-size="1.6" x="374.8" y="282.2">and may not be reproduced</text>
<text font-size="1.5" x="305.9" y="284.4">or used in part or in whole for any purpose exept by written permission of this company.</text>
</svg>
